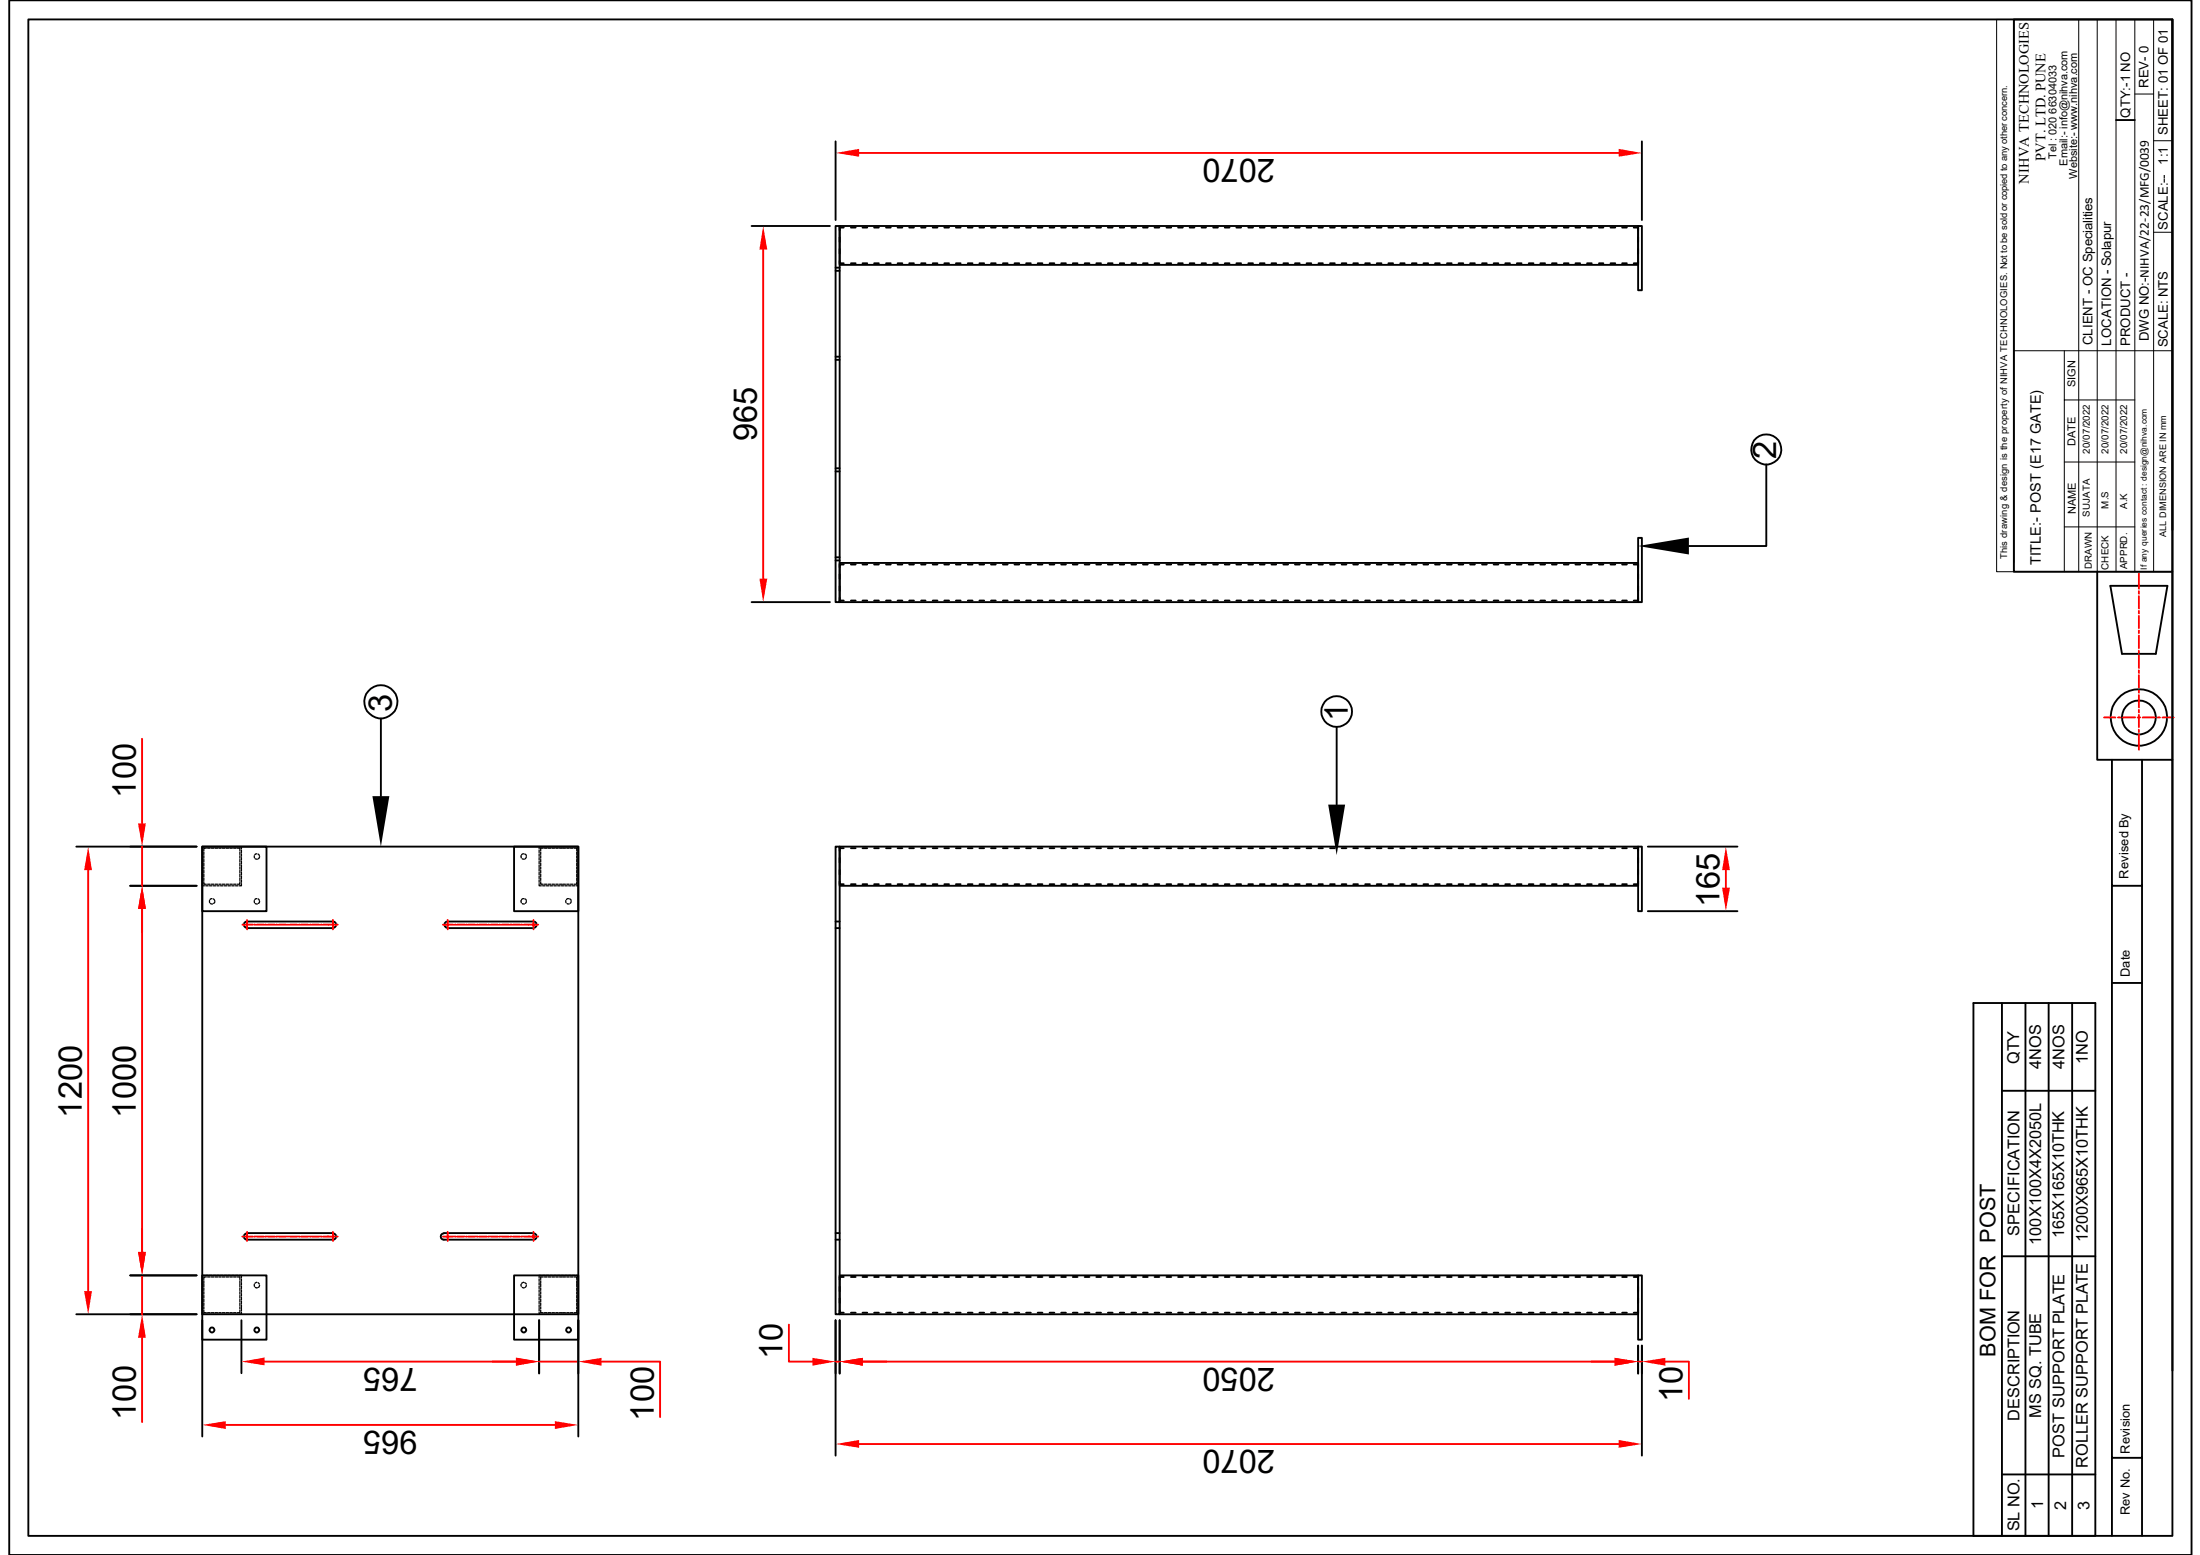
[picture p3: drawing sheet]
<svg xmlns="http://www.w3.org/2000/svg" width="297mm" height="210mm" viewBox="0 0 297 210" stroke-linecap="round" stroke-linejoin="round" font-family="sans-serif">
<g fill="none" stroke="#000" stroke-width=".25">
<path d="M1.2 0h294.7v209.9h-294.7zM3.8 2.6h289.5v204.7h-289.5zM293.3 2.6v68.9M112.8 36.1h.6M112.8 36.6h.6M112.8 30.5h.6v50.8h-.6zM113.4 30.5h107.8v5.3h-107.8zM113.4 35.2v.3h.5M113.4 32v.7M113.4 33.6v.6M113.9 30.7h-.5v.4M114.9 35.5h.6"/>
<path d="M114.9 30.7h.6M116.5 30.7h.6M116.5 35.5h.6M118 35.5h.7M118 30.7h.7M119.6 30.7h.7M119.6 35.5h.7M121.2 35.5h.6M121.2 30.7h.6M122.8 30.7h.6M122.8 35.5h.6M124.4 35.5h.6"/>
<path d="M124.4 30.7h.6M125.9 30.7h.7M125.9 35.5h.7M127.5 35.5h.6M127.5 30.7h.6M129.1 30.7h.6M129.1 35.5h.6M130.7 35.5h.6M130.7 30.7h.6M132.2 30.7h.7M132.2 35.5h.7M133.8 35.5h.6"/>
<path d="M133.8 30.7h.6M135.4 30.7h.6M135.4 35.5h.6M137 35.5h.6M137 30.7h.6M138.5 30.7h.7M138.5 35.5h.7M140.1 30.7h.6M140.1 35.5h.6M141.7 30.7h.7M141.7 35.5h.7M143.3 30.7h.6"/>
<path d="M143.3 35.5h.6M144.8 35.5h.7M144.8 30.7h.7M146.5 30.7h.6M146.5 35.5h.6M148 30.7h.7M148 35.5h.7M149.6 30.7h.6M149.6 35.5h.6M151.2 30.7h.6M151.2 35.5h.6M152.8 35.5h.6"/>
<path d="M152.8 30.7h.6M154.3 30.7h.7M154.3 35.5h.7M155.9 30.7h.6M155.9 35.5h.6M157.5 30.7h.6M157.5 35.5h.6M159.1 30.7h.6M159.1 35.5h.6M160.6 30.7h.7M160.6 35.5h.7M162.2 30.7h.6"/>
<path d="M162.2 35.5h.6M163.8 30.7h.6M163.8 35.5h.6M165.4 30.7h.6M165.4 35.5h.6M166.9 30.7h.7M166.9 35.5h.7M168.5 30.7h.7M168.5 35.5h.7M170.1 30.7h.6M170.1 35.5h.6M171.7 30.7h.6"/>
<path d="M171.7 35.5h.6M173.3 30.7h.6M173.3 35.5h.6M174.8 30.7h.7M174.8 35.5h.7M176.4 30.7h.6M176.4 35.5h.6M178 30.7h.6M178 35.5h.6M179.6 30.7h.6M179.6 35.5h.6M181.2 35.5h.6"/>
<path d="M181.2 30.7h.6M182.7 30.7h.7M182.7 35.5h.7M184.3 35.5h.7M184.3 30.7h.7M185.9 30.7h.6M185.9 35.5h.6M187.5 35.5h.6M187.5 30.7h.6M189.1 30.7h.6M189.1 35.5h.6M190.6 35.5h.7"/>
<path d="M190.6 30.7h.7M192.2 30.7h.6M192.2 35.5h.6M193.8 30.7h.6M193.8 35.5h.6M195.4 30.7h.6M195.4 35.5h.6M196.9 30.7h.7M196.9 35.5h.7M198.5 35.5h.6M198.5 30.7h.6M200.1 30.7h.6"/>
<path d="M200.1 35.5h.6M201.7 35.5h.6M201.7 30.7h.6M203.2 30.7h.7M203.2 35.5h.7M204.8 35.5h.6M204.8 30.7h.6M206.4 30.7h.6M206.4 35.5h.6M208 35.5h.6M208 30.7h.6M209.5 30.7h.7"/>
<path d="M209.5 35.5h.7M211.1 35.5h.7M211.1 30.7h.7M212.7 30.7h.6M212.7 35.5h.6M214.3 35.5h.6M214.3 30.7h.6M215.9 30.7h.6M215.9 35.5h.6M217.5 35.5h.6M217.5 30.7h.6M219 30.7h.7"/>
<path d="M219 35.5h.7M220.6 30.7h.6v.4M221.2 30.5h.5v8.7h-.5zM221.2 35.2v.3h-.6M221.2 32v.7M221.2 33.6v.6M112.8 48.6h.6M112.8 48.1h.6M112.8 75.7h.6M112.8 63.2h.6M112.8 63.6h.6M112.8 75.2h.6"/>
<path d="M113.4 76h107.8v5.3h-107.8zM113.4 77.5v.6M113.4 79.1v.7M113.9 76.2h-.5v.4M114.9 76.2h.6M116.5 76.2h.6M118 76.2h.7M119.6 76.2h.7M121.2 76.2h.6M122.8 76.2h.6M124.4 76.2h.6M125.9 76.2h.7"/>
<path d="M127.5 76.2h.6M129.1 76.2h.6M130.7 76.2h.6M132.2 76.2h.7M133.8 76.2h.6M135.4 76.2h.6M137 76.2h.6M138.5 76.2h.7M140.1 76.2h.6M141.7 76.2h.7M143.3 76.2h.6M144.8 76.2h.7"/>
<path d="M146.5 76.2h.6M148 76.2h.7M149.6 76.2h.6M151.2 76.2h.6M152.8 76.2h.6M154.3 76.2h.7M155.9 76.2h.6M157.5 76.2h.6M159.1 76.2h.6M160.6 76.2h.7M162.2 76.2h.6M163.8 76.2h.6"/>
<path d="M165.4 76.2h.6M166.9 76.2h.7M168.5 76.2h.7M170.1 76.2h.6M171.7 76.2h.6M173.3 76.2h.6M174.8 76.2h.7M176.4 76.2h.6M178 76.2h.6M179.6 76.2h.6M181.2 76.2h.6M182.7 76.2h.7"/>
<path d="M184.3 76.2h.7M185.9 76.2h.6M187.5 76.2h.6M189.1 76.2h.6M190.6 76.2h.7M192.2 76.2h.6M193.8 76.2h.6M195.4 76.2h.6M196.9 76.2h.7M198.5 76.2h.6M200.1 76.2h.6M201.7 76.2h.6"/>
<path d="M203.2 76.2h.7M204.8 76.2h.6M206.4 76.2h.6M208 76.2h.6M209.5 76.2h.7M211.1 76.2h.7M212.7 76.2h.6M214.3 76.2h.6M215.9 76.2h.6M217.5 76.2h.6M219 76.2h.7M220.6 76.2h.6v.4"/>
<path d="M221.2 72.6h.5v8.7h-.5zM221.2 77.5v.6M221.2 79.1v.7M113.4 80.7v.4h.5M114.9 81.1h.6M116.5 81.1h.6M118 81.1h.7M119.6 81.1h.7M121.2 81.1h.6M122.8 81.1h.6M124.4 81.1h.6M125.9 81.1h.7"/>
<path d="M127.5 81.1h.6M129.1 81.1h.6M130.7 81.1h.6M132.2 81.1h.7M133.8 81.1h.6M135.4 81.1h.6M137 81.1h.6M138.5 81.1h.7M140.1 81.1h.6M141.7 81.1h.7M143.3 81.1h.6M144.8 81.1h.7"/>
<path d="M146.5 81.1h.6M148 81.1h.7M149.6 81.1h.6M151.2 81.1h.6M152.8 81.1h.6M154.3 81.1h.7M155.9 81.1h.6M157.5 81.1h.6M159.1 81.1h.6M160.6 81.1h.7M162.2 81.1h.6M163.8 81.1h.6"/>
<path d="M165.4 81.1h.6M166.9 81.1h.7M168.5 81.1h.7M170.1 81.1h.6M171.7 81.1h.6M173.3 81.1h.6M174.8 81.1h.7M176.4 81.1h.6M178 81.1h.6M179.6 81.1h.6M181.2 81.1h.6M182.7 81.1h.7"/>
<path d="M184.3 81.1h.7M185.9 81.1h.6M187.5 81.1h.6M189.1 81.1h.6M190.6 81.1h.7M192.2 81.1h.6M193.8 81.1h.6M195.4 81.1h.6M196.9 81.1h.7M198.5 81.1h.6M200.1 81.1h.6M201.7 81.1h.6"/>
<path d="M203.2 81.1h.7M204.8 81.1h.6M206.4 81.1h.6M208 81.1h.6M209.5 81.1h.7M211.1 81.1h.7M212.7 81.1h.6M214.3 81.1h.6M215.9 81.1h.6M217.5 81.1h.6M219 81.1h.7M221.2 80.7v.4h-.6"/>
<path d="M27.3 114.3h8.7v8.7h-8.7zM27.3 114.3h50.8v63.1h-50.8zM69.4 114.3h8.7v8.7h-8.7zM112.8 114.3h.6v63.1h-.6zM113.4 114.3h107.8v5.3h-107.8zM113.4 119v.4h.5M113.4 115.8v.6M113.4 117.4v.6M113.9 114.5h-.5v.4M114.9 119.4h.6M114.9 114.5h.6M116.5 114.5h.6"/>
<path d="M116.5 119.4h.6M118 119.4h.7M118 114.5h.7M119.6 114.5h.7M119.6 119.4h.7M121.2 119.4h.6M121.2 114.5h.6M122.8 114.5h.6M122.8 119.4h.6M124.4 119.4h.6M124.4 114.5h.6M125.9 114.5h.7"/>
<path d="M125.9 119.4h.7M127.5 119.4h.6M127.5 114.5h.6M129.1 114.5h.6M129.1 119.4h.6M130.7 119.4h.6M130.7 114.5h.6M132.2 114.5h.7M132.2 119.4h.7M133.8 119.4h.6M133.8 114.5h.6M135.4 114.5h.6"/>
<path d="M135.4 119.4h.6M137 119.4h.6M137 114.5h.6M138.5 114.5h.7M138.5 119.4h.7M140.1 114.5h.6M140.1 119.4h.6M141.7 114.5h.7M141.7 119.4h.7M143.3 114.5h.6M143.3 119.4h.6M144.8 119.4h.7"/>
<path d="M144.8 114.5h.7M146.5 114.5h.6M146.5 119.4h.6M148 114.5h.7M148 119.4h.7M149.6 114.5h.6M149.6 119.4h.6M151.2 114.5h.6M151.2 119.4h.6M152.8 119.4h.6M152.8 114.5h.6M154.3 114.5h.7"/>
<path d="M154.3 119.4h.7M155.9 114.5h.6M155.9 119.4h.6M157.5 114.5h.6M157.5 119.4h.6M159.1 114.5h.6M159.1 119.4h.6M160.6 114.5h.7M160.6 119.4h.7M162.2 114.5h.6M162.2 119.4h.6M163.8 114.5h.6"/>
<path d="M163.8 119.4h.6M165.4 114.5h.6M165.4 119.4h.6M166.9 114.5h.7M166.9 119.4h.7M168.5 114.5h.7M168.5 119.4h.7M170.1 114.5h.6M170.1 119.4h.6M171.7 114.5h.6M171.7 119.4h.6M173.3 114.5h.6"/>
<path d="M173.3 119.4h.6M174.8 114.5h.7M174.8 119.4h.7M176.4 114.5h.6M176.4 119.4h.6M178 114.5h.6M178 119.4h.6M179.6 114.5h.6M179.6 119.4h.6M181.2 119.4h.6M181.2 114.5h.6M182.7 114.5h.7"/>
<path d="M182.7 119.4h.7M184.3 119.4h.7M184.3 114.5h.7M185.9 114.5h.6M185.9 119.4h.6M187.5 119.4h.6M187.5 114.5h.6M189.1 114.5h.6M189.1 119.4h.6M190.6 119.4h.7M190.6 114.5h.7M192.2 114.5h.6"/>
<path d="M192.2 119.4h.6M193.8 114.5h.6M193.8 119.4h.6M195.4 114.5h.6M195.4 119.4h.6M196.9 114.5h.7M196.9 119.4h.7M198.5 119.4h.6M198.5 114.5h.6M200.1 114.5h.6M200.1 119.4h.6M201.7 119.4h.6"/>
<path d="M201.7 114.5h.6M203.2 114.5h.7M203.2 119.4h.7M204.8 119.4h.6M204.8 114.5h.6M206.4 114.5h.6M206.4 119.4h.6M208 119.4h.6M208 114.5h.6M209.5 114.5h.7M209.5 119.4h.7M211.1 119.4h.7"/>
<path d="M211.1 114.5h.7M212.7 114.5h.6M212.7 119.4h.6M214.3 119.4h.6M214.3 114.5h.6M215.9 114.5h.6M215.9 119.4h.6M217.5 119.4h.6M217.5 114.5h.6M219 114.5h.7M219 119.4h.7M220.6 114.5h.6v.4"/>
<path d="M221.2 114.3h.5v8.7h-.5zM221.2 119v.4h-.6M221.2 115.8v.6M221.2 117.4v.6M33.4 125.2a.42 .42 0 0 1-.5-.4 .42 .42 0 0 1 .5-.4h11.6a.42 .42 0 0 1 .4 .4 .42 .42 0 0 1-.4 .4M33.4 125.3h11.6M60.4 125.2a.42 .42 0 0 1-.4-.4 .42 .42 0 0 1 .4-.4h11.6a.42 .42 0 0 1 .5 .4 .42 .42 0 0 1-.5 .4M60.4 125.3h11.6M112.8 124.4h.6M112.8 125.3h.6M27.3 172.2h8.7v8.6h-8.7zM33.4 166.5a.42 .42 0 0 0-.5 .4 .42 .42 0 0 0 .5 .4h11.6a.42 .42 0 0 0 .4-.4 .42 .42 0 0 0-.4-.4"/>
<path d="M33.4 166.4h11.6M59.9 166.5a.42 .42 0 0 0-.4 .4 .42 .42 0 0 0 .4 .4h12.1a.42 .42 0 0 0 .5-.4 .42 .42 0 0 0-.5-.4M59.9 166.4h12.1M69.4 172.2h8.7v8.6h-8.7zM112.8 167.3h.6M112.8 166.4h.6M113.4 172.2h107.8v5.2h-107.8zM113.4 176.9v.3h.5M113.4 173.7v.6M113.4 175.3v.6M113.9 172.4h-.5v.4M114.9 177.2h.6"/>
<path d="M114.9 172.4h.6M116.5 172.4h.6M116.5 177.2h.6M118 177.2h.7M118 172.4h.7M119.6 172.4h.7M119.6 177.2h.7M121.2 177.2h.6M121.2 172.4h.6M122.8 172.4h.6M122.8 177.2h.6M124.4 177.2h.6"/>
<path d="M124.4 172.4h.6M125.9 172.4h.7M125.9 177.2h.7M127.5 177.2h.6M127.5 172.4h.6M129.1 172.4h.6M129.1 177.2h.6M130.7 177.2h.6M130.7 172.4h.6M132.2 172.4h.7M132.2 177.2h.7M133.8 177.2h.6"/>
<path d="M133.8 172.4h.6M135.4 172.4h.6M135.4 177.2h.6M137 177.2h.6M137 172.4h.6M138.5 172.4h.7M138.5 177.2h.7M140.1 172.4h.6M140.1 177.2h.6M141.7 172.4h.7M141.7 177.2h.7M143.3 172.4h.6"/>
<path d="M143.3 177.2h.6M144.8 177.2h.7M144.8 172.4h.7M146.5 172.4h.6M146.5 177.2h.6M148 172.4h.7M148 177.2h.7M149.6 172.4h.6M149.6 177.2h.6M151.2 172.4h.6M151.2 177.2h.6M152.8 177.2h.6"/>
<path d="M152.8 172.4h.6M154.3 172.4h.7M154.3 177.2h.7M155.9 172.4h.6M155.9 177.2h.6M157.5 172.4h.6M157.5 177.2h.6M159.1 172.4h.6M159.1 177.2h.6M160.6 172.4h.7M160.6 177.2h.7M162.2 172.4h.6"/>
<path d="M162.2 177.2h.6M163.8 172.4h.6M163.8 177.2h.6M165.4 172.4h.6M165.4 177.2h.6M166.9 172.4h.7M166.9 177.2h.7M168.5 172.4h.7M168.5 177.2h.7M170.1 172.4h.6M170.1 177.2h.6M171.7 172.4h.6"/>
<path d="M171.7 177.2h.6M173.3 172.4h.6M173.3 177.2h.6M174.8 172.4h.7M174.8 177.2h.7M176.4 172.4h.6M176.4 177.2h.6M178 172.4h.6M178 177.2h.6M179.6 172.4h.6M179.6 177.2h.6M181.2 177.2h.6"/>
<path d="M181.2 172.4h.6M182.7 172.4h.7M182.7 177.2h.7M184.3 177.2h.7M184.3 172.4h.7M185.9 172.4h.6M185.9 177.2h.6M187.5 177.2h.6M187.5 172.4h.6M189.1 172.4h.6M189.1 177.2h.6M190.6 177.2h.7"/>
<path d="M190.6 172.4h.7M192.2 172.4h.6M192.2 177.2h.6M193.8 172.4h.6M193.8 177.2h.6M195.4 172.4h.6M195.4 177.2h.6M196.9 172.4h.7M196.9 177.2h.7M198.5 177.2h.6M198.5 172.4h.6M200.1 172.4h.6"/>
<path d="M200.1 177.2h.6M201.7 177.2h.6M201.7 172.4h.6M203.2 172.4h.7M203.2 177.2h.7M204.8 177.2h.6M204.8 172.4h.6M206.4 172.4h.6M206.4 177.2h.6M208 177.2h.6M208 172.4h.6M209.5 172.4h.7"/>
<path d="M209.5 177.2h.7M211.1 177.2h.7M211.1 172.4h.7M212.7 172.4h.6M212.7 177.2h.6M214.3 177.2h.6M214.3 172.4h.6M215.9 172.4h.6M215.9 177.2h.6M217.5 177.2h.6M217.5 172.4h.6M219 172.4h.7"/>
<path d="M219 177.2h.7M220.6 172.4h.6v.4M221.2 172.2h.5v8.6h-.5zM221.2 176.9v.3h-.6M221.2 173.7v.6M221.2 175.3v.6"/>
<circle cx="28.6" cy="179.5" r=".34"/>
<circle cx="34.7" cy="179.5" r=".34"/>
<circle cx="70.7" cy="179.5" r=".34"/>
<circle cx="76.8" cy="179.5" r=".34"/>
</g>
<g fill="none" stroke="#000" stroke-width=".17">
<path d="M27.3 114.7v.4M27.3 115.3v.3M27.3 115.8v.3M27.3 116.3v.3M27.3 116.8v.3M27.3 117.2v.4M27.3 117.8v.3M27.3 118.3v.3M27.3 118.8v.3M27.3 119.3v.3h.3M27.5 119v.4h.4M27.5 115v.3"/>
<path d="M27.5 115.5v.3M27.5 116v.4M27.5 116.5v.4M27.5 117v.3M27.5 117.5v.3M27.5 118v.3M27.5 118.5v.4M27.6 114.3h-.3v.3M27.8 114.3h.3M27.8 119.6h.3M27.9 114.5h-.4v.3M28 114.5h.4"/>
<path d="M28 119.4h.4M28.3 114.3h.3M28.3 119.6h.3M28.5 114.5h.4M28.5 119.4h.4M28.8 114.3h.3M28.8 119.6h.3M29 114.5h.4M29 119.4h.4M29.3 114.3h.3M29.3 119.6h.3M29.6 114.5h.2"/>
<path d="M29.6 119.4h.2M29.8 114.3h.3M29.8 119.6h.3M30 114.5h.4M30 119.4h.4M30.3 114.3h.3M30.3 119.6h.3M30.5 114.5h.4M30.5 119.4h.4M30.8 114.3h.3M30.8 119.6h.3M31 114.5h.4"/>
<path d="M31 119.4h.4M31.3 114.3h.3M31.3 119.6h.3M31.5 114.5h.4M31.5 119.4h.4M31.8 114.3h.3M31.8 119.6h.3M32 114.5h.4v.3M32.3 114.3h.3v.3M32.4 119v.4h-.4M32.4 115v.3M32.4 115.5v.3"/>
<path d="M32.4 116v.4M32.4 116.5v.4M32.4 117v.3M32.4 117.5v.3M32.4 118v.3M32.4 118.5v.4M32.6 114.7v.4M32.6 115.3v.3M32.6 115.8v.3M32.6 116.3v.3M32.6 116.8v.3M32.6 117.2v.4"/>
<path d="M32.6 117.8v.3M32.6 118.3v.3M32.6 118.8v.3M32.6 119.3v.3h-.3M34.3 115.5l.1 .3M34.5 115.9l.3 .1M34.7 115.3l-.3 .1M34.8 115.3l.2 .2M35.1 115.6l-.2 .3M70.4 115.5v.3M70.5 115.9l.3 .1M70.7 115.3l-.3 .1"/>
<path d="M70.8 115.3l.3 .2M71.1 115.6l-.2 .3M72.8 114.7v.4M72.8 115.3v.3M72.8 115.8v.3M72.8 116.3v.3M72.8 116.8v.3M72.8 117.2v.4M72.8 117.8v.3M72.8 118.3v.3M72.8 118.8v.3M72.8 119.3v.3h.3"/>
<path d="M73 119v.4h.3M73 115v.3M73 115.5v.3M73 116v.4M73 116.5v.4M73 117v.3M73 117.5v.3M73 118v.3M73 118.5v.4M73.1 114.3h-.3v.3M73.3 119.6h.3M73.3 114.3h.3"/>
<path d="M73.3 114.5h-.3v.3M73.5 119.4h.4M73.5 114.5h.4M73.8 119.6h.3M73.8 114.3h.3M74 119.4h.4M74 114.5h.4M74.3 119.6h.3M74.3 114.3h.3M74.5 119.4h.4M74.5 114.5h.4M74.8 119.6h.3"/>
<path d="M74.8 114.3h.3M75 119.4h.4M75 114.5h.4M75.3 119.6h.3M75.3 114.3h.3M75.5 119.4h.4M75.5 114.5h.4M75.8 119.6h.3M75.8 114.3h.3M76 119.4h.3M76 114.5h.3M76.3 119.6h.3"/>
<path d="M76.3 114.3h.3M76.5 119.4h.4M76.5 114.5h.4M76.8 119.6h.3M76.8 114.3h.3M77 119.4h.4M77 114.5h.4M77.3 119.6h.3M77.3 114.3h.3M77.5 114.5h.4v.3M77.8 114.3h.3v.3M77.9 119v.4h-.4"/>
<path d="M77.9 115v.3M77.9 115.5v.3M77.9 116v.4M77.9 116.5v.4M77.9 117v.3M77.9 117.5v.3M77.9 118v.3M77.9 118.5v.4M78.1 114.7v.4M78.1 115.3v.3M78.1 115.8v.3M78.1 116.3v.3"/>
<path d="M78.1 116.8v.3M78.1 117.2v.4M78.1 117.8v.3M78.1 118.3v.3M78.1 118.8v.3M78.1 119.3v.3h-.3M28.3 121.6v.3M28.4 122h.3M28.6 121.3l-.2 .1M28.8 121.3l.2 .3M29 121.7l-.2 .2M34.3 121.6l.1 .3"/>
<path d="M34.5 122h.3M34.7 121.3l-.3 .1M34.8 121.3l.2 .3M35.1 121.7l-.2 .2M70.4 121.6v.3M70.5 122h.3M70.7 121.3l-.3 .1M70.8 121.3l.3 .3M71.1 121.7l-.2 .2M76.4 121.6v.3M76.6 122h.3M76.8 121.3l-.3 .1"/>
<path d="M76.9 121.3l.2 .3M77.1 121.7l-.1 .2M27.3 172.6v.4M27.3 173.1v.3M27.3 173.6v.3M27.3 174.1v.3M27.3 174.6v.4M27.3 175.1v.4M27.3 175.6v.4M27.3 176.1v.4M27.3 176.6v.3M27.3 177.1v.3h.3"/>
<path d="M27.5 176.9v.3h.4M27.5 172.9v.3M27.5 173.3v.4M27.5 173.9v.3M27.5 174.4v.3M27.5 174.9v.3M27.5 175.4v.3M27.5 175.9v.3M27.5 176.4v.3M27.6 172.2h-.3v.3M27.8 172.2h.3M27.8 177.4h.3"/>
<path d="M27.9 172.4h-.4v.3M28 172.4h.4M28 177.2h.4M28.3 172.2h.3M28.3 177.4h.3M28.5 172.4h.4M28.5 177.2h.4M28.8 172.2h.3M28.8 177.4h.3M29 172.4h.4M29 177.2h.4M29.3 172.2h.3"/>
<path d="M29.3 177.4h.3M29.6 172.4h.2M29.6 177.2h.2M29.8 172.2h.3M29.8 177.4h.3M30 172.4h.4M30 177.2h.4M30.3 172.2h.3M30.3 177.4h.3M30.5 172.4h.4M30.5 177.2h.4M30.8 172.2h.3"/>
<path d="M30.8 177.4h.3M31 172.4h.4M31 177.2h.4M31.3 172.2h.3M31.3 177.4h.3M31.5 172.4h.4M31.5 177.2h.4M31.8 172.2h.3M31.8 177.4h.3M32 172.4h.4v.3M32.3 172.2h.3v.3M32.4 176.9v.3h-.4"/>
<path d="M32.4 172.9v.3M32.4 173.3v.4M32.4 173.9v.3M32.4 174.4v.3M32.4 174.9v.3M32.4 175.4v.3M32.4 175.9v.3M32.4 176.4v.3M32.6 172.6v.4M32.6 173.1v.3M32.6 173.6v.3M32.6 174.1v.3"/>
<path d="M32.6 174.6v.4M32.6 175.1v.4M32.6 175.6v.4M32.6 176.1v.4M32.6 176.6v.3M32.6 177.1v.3h-.3M34.3 173.3l.1 .3M34.5 173.8h.3M34.7 173.1l-.3 .1M34.8 173.1l.2 .2M35.1 173.5l-.2 .3M70.4 173.3v.3"/>
<path d="M70.5 173.8h.3M70.7 173.1l-.3 .1M70.8 173.1l.3 .2M71.1 173.5l-.2 .3M72.8 172.6v.4M72.8 173.1v.3M72.8 173.6v.3M72.8 174.1v.3M72.8 174.6v.4M72.8 175.1v.4M72.8 175.6v.4M72.8 176.1v.4"/>
<path d="M72.8 176.6v.3M72.8 177.1v.3h.3M73 176.9v.3h.3M73 172.9v.3M73 173.3v.4M73 173.9v.3M73 174.4v.3M73 174.9v.3M73 175.4v.3M73 175.9v.3M73 176.4v.3M73.1 172.2h-.3v.3"/>
<path d="M73.3 177.4h.3M73.3 172.2h.3M73.3 172.4h-.3v.3M73.5 177.2h.4M73.5 172.4h.4M73.8 177.4h.3M73.8 172.2h.3M74 177.2h.4M74 172.4h.4M74.3 177.4h.3M74.3 172.2h.3M74.5 177.2h.4"/>
<path d="M74.5 172.4h.4M74.8 177.4h.3M74.8 172.2h.3M75 177.2h.4M75 172.4h.4M75.3 177.4h.3M75.3 172.2h.3M75.5 177.2h.4M75.5 172.4h.4M75.8 177.4h.3M75.8 172.2h.3M76 177.2h.3"/>
<path d="M76 172.4h.3M76.3 177.4h.3M76.3 172.2h.3M76.5 177.2h.4M76.5 172.4h.4M76.8 177.4h.3M76.8 172.2h.3M77 177.2h.4M77 172.4h.4M77.3 177.4h.3M77.3 172.2h.3M77.5 172.4h.4v.3"/>
<path d="M77.8 172.2h.3v.3M77.9 176.9v.3h-.4M77.9 172.9v.3M77.9 173.3v.4M77.9 173.9v.3M77.9 174.4v.3M77.9 174.9v.3M77.9 175.4v.3M77.9 175.9v.3M77.9 176.4v.3M78.1 172.6v.4M78.1 173.1v.3"/>
<path d="M78.1 173.6v.3M78.1 174.1v.3M78.1 174.6v.4M78.1 175.1v.4M78.1 175.6v.4M78.1 176.1v.4M78.1 176.6v.3M78.1 177.1v.3h-.3"/>
</g>
<path d="M269.6 2.6h2.3v74.6h-2.3zM271.9 2.6v44.7M280.7 2.6v74.6M283.2 2.6v74.6M285.7 2.6v74.6M288.2 2.6v74.6" fill="none" stroke="#000" stroke-width=".14"/>
<path d="M272.5 25.3h5.9v21.7h-5.9z" fill="#fff"/>
<path d="M288.2 12.7h2.6M290.8 2.6v74.6M290.8 19h2.5M290.8 31.4h2.5M278.7 47.3v29.9M278.7 54h9.5M293.3 47.3h-21.4v28.6M271.9 77.2h21.4M278.7 62.4h9.5M278.7 71.1h9.5" fill="none" stroke="#000" stroke-width=".14"/>
<g fill="none" stroke="#000" stroke-width=".25">
<path d="M271.9 2.6h21.4v74.6h-21.4zM285.7 16.2h2.5M283.2 77.2v25.4h10.1v82.4M284.9 79.1h7.7l-1.5 9.2h-4.6zM293.3 77.2v25.4M10.3 114.3h16.2M285.1 102.6v104.7M285.1 119.6h4.1M289.2 102.6v104.7M285.1 132.7h4.1M10.3 177.4h16.2M285.1 196.8h4.1"/>
<circle cx="288.8" cy="96.8" r="3.8"/>
<circle cx="288.8" cy="96.8" r="2.28"/>
</g>
<g fill="none" stroke="#f00" stroke-width=".25">
<path d="M288.8 77.4v2.1M288.8 79.8v.3M284.1 96.8h1.5M286 96.8h.3M286.6 96.8h1.7M288.6 96.8h.4M288.8 80.5v1.6M288.8 82.5v.3M288.8 83.1v1.7M288.8 85.1v.4M288.8 85.8v1.7M288.8 87.8v.3"/>
<path d="M288.8 88.5v1.7M288.8 90.5v.3M288.8 91.1v1.7M288.8 93.2v.3M288.8 93.8v1.7M288.8 95.8v.4M288.8 96.5v1.7M288.8 98.5v.3M288.8 99.2v2M289.3 96.8h1.6M291.3 96.8h.3M292 96.8h1.5"/>
<path d="M11.9 117.5v56.8"/>
</g>
<g fill="#f00">
<path d="M11.4 174.3h1l-.5 3.1z"/>
<path d="M11.9 114.3l.5 3.2h-1z"/>
</g>
<path d="M17.6 177.4h8.9M17.6 172.2h8.9" fill="none" stroke="#000" stroke-width=".25"/>
<path d="M19.2 165.9v3.1M19.2 172.2v5.2M19.2 180.6v11.4" fill="none" stroke="#f00" stroke-width=".25"/>
<g fill="#f00">
<path d="M18.6 169h1.1l-.5 3.2z"/>
<path d="M19.2 177.4l.5 3.2h-1.1z"/>
</g>
<path d="M17.6 119.6h8.9M17.6 172.2h8.9" fill="none" stroke="#000" stroke-width=".25"/>
<path d="M19.2 122.7v46.3" fill="none" stroke="#f00" stroke-width=".25"/>
<g fill="#f00">
<path d="M18.6 169h1.1l-.5 3.2z"/>
<path d="M19.2 119.6l.5 3.1h-1.1z"/>
</g>
<path d="M17.6 119.6h8.9M17.6 114.3h8.9" fill="none" stroke="#000" stroke-width=".25"/>
<path d="M19.2 99.7v11.4M19.2 114.3v5.3M19.2 122.7v3.2" fill="none" stroke="#f00" stroke-width=".25"/>
<g fill="#f00">
<path d="M19.2 119.6l.5 3.1h-1.1z"/>
<path d="M18.6 111.1h1.1l-.5 3.2z"/>
</g>
<path d="M32.6 178.2v7.2M72.8 178.2v7.2" fill="none" stroke="#000" stroke-width=".25"/>
<path d="M35.7 183.8h34" fill="none" stroke="#f00" stroke-width=".25"/>
<g fill="#f00">
<path d="M32.6 183.8l3.1-.6v1.1z"/>
<path d="M69.7 183.2l3.1 .6-3.1 .5z"/>
</g>
<path d="M72.8 178.2v7.2M78.1 178.2v7.2" fill="none" stroke="#000" stroke-width=".25"/>
<path d="M66.5 183.8h3.2M72.8 183.8h5.3M81.2 183.8h7.9v7.5" fill="none" stroke="#f00" stroke-width=".25"/>
<g fill="#f00">
<path d="M69.7 183.3l3.1 .5-3.1 .5z"/>
<path d="M78.1 183.8l3.1-.5v1z"/>
</g>
<path d="M27.3 178.2v15.7M78.1 178.2v15.7" fill="none" stroke="#000" stroke-width=".25"/>
<path d="M30.5 192.3h44.4" fill="none" stroke="#f00" stroke-width=".25"/>
<g fill="#f00">
<path d="M74.9 191.8l3.2 .5-3.2 .6z"/>
<path d="M27.3 192.3l3.2-.5v1.1z"/>
</g>
<path d="M112.8 178.2v18.3M221.7 181.6v14.9" fill="none" stroke="#000" stroke-width=".25"/>
<path d="M116 194.9h102.6" fill="none" stroke="#f00" stroke-width=".25"/>
<g fill="#f00">
<path d="M218.6 194.4l3.1 .5-3.1 .5z"/>
<path d="M112.8 194.9l3.2-.5v1z"/>
</g>
<path d="M113.4 178.2v7.2M221.2 181.6v3.8" fill="none" stroke="#000" stroke-width=".25"/>
<path d="M116.5 183.8h101.5" fill="none" stroke="#f00" stroke-width=".25"/>
<g fill="#f00">
<path d="M218 183.3l3.2 .5-3.2 .5z"/>
<path d="M113.4 183.8l3.1-.5v1z"/>
</g>
<path d="M112.8 178.2v7.2M113.4 178.2v7.2" fill="none" stroke="#000" stroke-width=".25"/>
<path d="M106.5 178.8v5h3.2M112.8 183.8h.6M116.5 183.8h3.2" fill="none" stroke="#f00" stroke-width=".25"/>
<g fill="#f00">
<path d="M113.4 183.8l3.1-.5v1z"/>
<path d="M109.7 183.3l3.1 .5-3.1 .5z"/>
</g>
<path d="M101.5 30.5h10.6M101.5 81.3h10.6" fill="none" stroke="#000" stroke-width=".25"/>
<path d="M103 33.7v44.4" fill="none" stroke="#f00" stroke-width=".25"/>
<g fill="#f00">
<path d="M102.5 78.1h1.1l-.6 3.2z"/>
<path d="M103 30.5l.6 3.2h-1.1z"/>
</g>
<path d="M222.5 114.3h12.1M222.5 123h12.1" fill="none" stroke="#000" stroke-width=".25"/>
<path d="M233 117.5v2.3" fill="none" stroke="#f00" stroke-width=".25"/>
<g fill="#f00">
<path d="M232.5 119.8h1.1l-.6 3.2z"/>
<path d="M233 114.3l.6 3.2h-1.1z"/>
</g>
<g fill="none" stroke="#000" stroke-width=".25">
<path d="M112.8 19.1v10.6M221.7 19.1v10.6M238.5 62.7v11h-10.5M51.4 97v10.5M180.5 98.1v10.5M266.4 135.4h16.5v71.9h-16.5zM270.3 135.4v71.9M273.5 135.4v71.9M276.6 135.4v71.9M279.8 135.4v71.9M270.3 147.2h12.6M270.3 169.6h12.6"/>
<path d="M270.3 199h12.6"/>
<circle cx="238.5" cy="60.7" r="2.04"/>
<circle cx="51.4" cy="94.7" r="2.25"/>
<circle cx="180.5" cy="96" r="2.07"/>
</g>
<path d="M221.2 73.7l6.8-1.1v2.2zM50.3 107.5h2.3l-1.2 6.8zM179.3 108.6h2.3l-1.1 6.8z" fill="#000"/>
<g fill="none" stroke="#f00" stroke-width=".25">
<path d="M116 20.6h102.6M32.7 124.8h.6M33.3 124.8h.1M33.4 124.2v.5M33.4 124.8v.1M33.4 124.9v.6M33.4 124.8h.7M34.3 124.8h.2M34.6 124.8h1M35.8 124.8h.1M36.1 124.8h1M37.3 124.8h.2"/>
<path d="M37.6 124.8h1M38.8 124.8h.1M39.1 124.8h1M40.3 124.8h.2M40.6 124.8h1.1M41.8 124.8h.2M42.1 124.8h1M43.3 124.8h.2M44.9 124.8h-1.3M44.9 124.8h.1M45 124.2v.5M45 124.8v.1"/>
<path d="M45 124.9v.6M45 124.8h.6M59.8 124.8h.6M60.4 124.8h.1M60.4 124.2v.5M60.4 124.8v.1M60.4 124.9v.6M60.5 124.8h.7M61.4 124.8h.1M61.7 124.8h1M62.9 124.8h.2M63.2 124.8h1"/>
<path d="M64.4 124.8h.1M64.7 124.8h1M65.9 124.8h.2M66.2 124.8h1M67.4 124.8h.1M67.7 124.8h1M68.9 124.8h.2M69.2 124.8h1M70.4 124.8h.2M71.9 124.8h-1.2M72 124.8h.1M72 124.2v.5"/>
<path d="M72 124.8v.1M72 124.9v.6M72.1 124.8h.6M32.7 166.9h.6M33.3 166.9h.1M33.4 166.3v.5M33.4 166.9v.1M33.4 167v.5M33.4 166.9h.7M34.3 166.9h.2M34.6 166.9h1M35.8 166.9h.1"/>
<path d="M36.1 166.9h1M37.3 166.9h.2M37.6 166.9h1M38.8 166.9h.1M39.1 166.9h1M40.3 166.9h.2M40.6 166.9h1.1M41.8 166.9h.2M42.1 166.9h1M43.3 166.9h.2M44.9 166.9h-1.3M44.9 166.9h.1"/>
<path d="M45 166.3v.5M45 166.9v.1M45 167v.5M45 166.9h.6M59.8 166.9h.6M60.4 166.9h.1M60.4 166.3v.5M60.4 166.9v.1M60.4 167v.5M60.5 166.9h.7M61.4 166.9h.1M61.7 166.9h1"/>
<path d="M62.9 166.9h.2M63.2 166.9h1M64.4 166.9h.1M64.7 166.9h1M65.9 166.9h.2M66.2 166.9h1M67.4 166.9h.1M67.7 166.9h1M68.9 166.9h.2M69.2 166.9h1M70.4 166.9h.2M70.7 166.9h1.2"/>
<path d="M72 166.9h.1M72 166.3v.5M72 166.9v.1M72 167v.5M72.1 166.9h.6"/>
</g>
<g fill="#f00">
<path d="M218.6 20.1l3.1 .5-3.1 .6z"/>
<path d="M112.8 20.6l3.2-.5v1.1z"/>
</g>
<path d="M221.2 181.6v3.8M221.7 181.6v3.8" fill="none" stroke="#000" stroke-width=".25"/>
<path d="M214.9 183.8h3.1M221.2 183.8h.5M224.9 183.8h3.1v5" fill="none" stroke="#f00" stroke-width=".25"/>
<g fill="#f00">
<path d="M218 183.3l3.2 .5-3.2 .5z"/>
<path d="M221.7 183.8l3.2-.5v1z"/>
</g>
<g font-size="4.4">
<text x="172.1" y="21.5" transform="rotate(180 172.1 21.5)">2070</text>
<text x="102.2" y="59.6" transform="rotate(-90 102.2 59.6)">965</text>
<text x="239.8" y="61.9" transform="rotate(-90 239.8 61.9)">2</text>
<text x="52.9" y="96" transform="rotate(-90 52.9 96)">3</text>
<text x="182" y="97.4" transform="rotate(-90 182 97.4)">1</text>
<text x="18.3" y="107.7" transform="rotate(-90 18.3 107.7)">100</text>
<text x="232.2" y="122.5" transform="rotate(-90 232.2 122.5)">165</text>
<text x="11.1" y="150.9" transform="rotate(-90 11.1 150.9)">1200</text>
<text x="18.3" y="150.9" transform="rotate(-90 18.3 150.9)">1000</text>
<text x="56.4" y="184.6" transform="rotate(180 56.4 184.6)">765</text>
<text x="105.7" y="183.5" transform="rotate(-90 105.7 183.5)">10</text>
<text x="172.1" y="184.6" transform="rotate(180 172.1 184.6)">2050</text>
<text x="18.3" y="191.7" transform="rotate(-90 18.3 191.7)">100</text>
<text x="88.3" y="191.8" transform="rotate(-90 88.3 191.8)">100</text>
<text x="227.2" y="189.3" transform="rotate(-90 227.2 189.3)">10</text>
<text x="56.4" y="193.2" transform="rotate(180 56.4 193.2)">965</text>
<text x="172.1" y="195.8" transform="rotate(180 172.1 195.8)">2070</text>
</g>
<text font-size="2.9" x="269.4" y="183.1" transform="rotate(-90 269.4 183.1)">BOM FOR POST</text>
<g font-size="2.2">
<text x="272.6" y="143.6" transform="rotate(-90 272.6 143.6)">QTY</text>
<text x="281.9" y="143.6" transform="rotate(-90 281.9 143.6)">1NO</text>
<text x="275.6" y="144.3" transform="rotate(-90 275.6 144.3)">4NOS</text>
<text x="278.8" y="144.3" transform="rotate(-90 278.8 144.3)">4NOS</text>
<text x="272.7" y="166.8" transform="rotate(-90 272.7 166.8)">SPECIFICATION</text>
<text x="278.7" y="167.1" transform="rotate(-90 278.7 167.1)">165X165X10THK</text>
<text x="281.9" y="167.7" transform="rotate(-90 281.9 167.7)">1200X965X10THK</text>
<text x="275.6" y="168" transform="rotate(-90 275.6 168)">100X100X4X2050L</text>
<text x="272.7" y="191.8" transform="rotate(-90 272.7 191.8)">DESCRIPTION</text>
<text x="275.6" y="191.4" transform="rotate(-90 275.6 191.4)">MS SQ. TUBE</text>
<text x="278.8" y="196.7" transform="rotate(-90 278.8 196.7)">POST SUPPORT PLATE</text>
<text x="275.8" y="203.7" transform="rotate(-90 275.8 203.7)">1</text>
<text x="279" y="203.8" transform="rotate(-90 279 203.8)">2</text>
<text x="281.9" y="198.2" transform="rotate(-90 281.9 198.2)">ROLLER SUPPORT PLATE</text>
<text x="282.1" y="203.8" transform="rotate(-90 282.1 203.8)">3</text>
<text x="272.7" y="206.7" transform="rotate(-90 272.7 206.7)">SL NO.</text>
</g>
<g font-size="1.9">
<text x="276.2" y="21.7" transform="rotate(-90 276.2 21.7)">PVT. LTD. PUNE</text>
<text x="273.9" y="24.8" transform="rotate(-90 273.9 24.8)">NIHVA TECHNOLOGIES</text>
<text x="275.5" y="76.3" transform="rotate(-90 275.5 76.3)">TITLE:- POST (E17 GATE)</text>
</g>
<g font-size="1.8">
<text x="290.1" y="11.9" transform="rotate(-90 290.1 11.9)">REV- 0</text>
<text x="287.6" y="15.9" transform="rotate(-90 287.6 15.9)">QTY:-1 NO</text>
<text x="292.7" y="22.3" transform="rotate(-90 292.7 22.3)">1:1</text>
<text x="292.7" y="18.2" transform="rotate(-90 292.7 18.2)">SHEET: 01 OF 01</text>
<text x="292.7" y="31" transform="rotate(-90 292.7 31)">SCALE:--</text>
<text x="282.5" y="46.6" transform="rotate(-90 282.5 46.6)">CLIENT - OC Specialities</text>
<text x="285.1" y="46.7" transform="rotate(-90 285.1 46.7)">LOCATION - Solapur</text>
<text x="287.6" y="46.7" transform="rotate(-90 287.6 46.7)">PRODUCT -</text>
<text x="290.1" y="46" transform="rotate(-90 290.1 46)">DWG NO:-NIHVA/22-23/MFG/0039</text>
<text x="292.7" y="46.9" transform="rotate(-90 292.7 46.9)">SCALE: NTS</text>
</g>
<g font-size="1.7">
<text x="287.4" y="118.6" transform="rotate(-90 287.4 118.6)">Revised By</text>
<text x="287.6" y="131.9" transform="rotate(-90 287.6 131.9)">Date</text>
<text x="287.6" y="196.2" transform="rotate(-90 287.6 196.2)">Revision</text>
<text x="287.6" y="204.5" transform="rotate(-90 287.6 204.5)">Rev No.</text>
</g>
<g font-size="1.5">
<text x="277.7" y="21.5" transform="rotate(-90 277.7 21.5)">Tel : 020 66304033</text>
<text x="279.1" y="22.4" transform="rotate(-90 279.1 22.4)">Email:- info@nihva.com</text>
<text x="280.5" y="24.1" transform="rotate(-90 280.5 24.1)">Website:- www.nihva.com</text>
<text x="280.2" y="52.3" transform="rotate(-90 280.2 52.3)">SIGN</text>
<text x="280.2" y="60.2" transform="rotate(-90 280.2 60.2)">DATE</text>
<text x="280.3" y="69.3" transform="rotate(-90 280.3 69.3)">NAME</text>
</g>
<g font-size="1.3">
<text x="282.1" y="61.3" transform="rotate(-90 282.1 61.3)">20/07/2022</text>
<text x="284.7" y="61.3" transform="rotate(-90 284.7 61.3)">20/07/2022</text>
<text x="287.2" y="61.3" transform="rotate(-90 287.2 61.3)">20/07/2022</text>
<text x="282.1" y="69.7" transform="rotate(-90 282.1 69.7)">SUJATA</text>
<text x="284.7" y="68.7" transform="rotate(-90 284.7 68.7)">M.S</text>
<text x="287.2" y="68.7" transform="rotate(-90 287.2 68.7)">A.K</text>
<text x="271" y="75.5" transform="rotate(-90 271 75.5)">This drawing &amp; design is the property of NIHVA TECHNOLOGIES. Not to be sold or copied to any other concern.</text>
<text x="282.4" y="76.8" transform="rotate(-90 282.4 76.8)">DRAWN</text>
<text x="284.7" y="76.9" transform="rotate(-90 284.7 76.9)">CHECK</text>
<text x="287.2" y="76.8" transform="rotate(-90 287.2 76.8)">APPRD.</text>
</g>
<text font-size="1.2" x="292.5" y="72.5" transform="rotate(-90 292.5 72.5)">ALL DIMENSION ARE IN mm</text>
<text font-size="1.1" x="289.8" y="76.9" transform="rotate(-90 289.8 76.9)">If any queries contact : design@nihva.com</text>
</svg>
